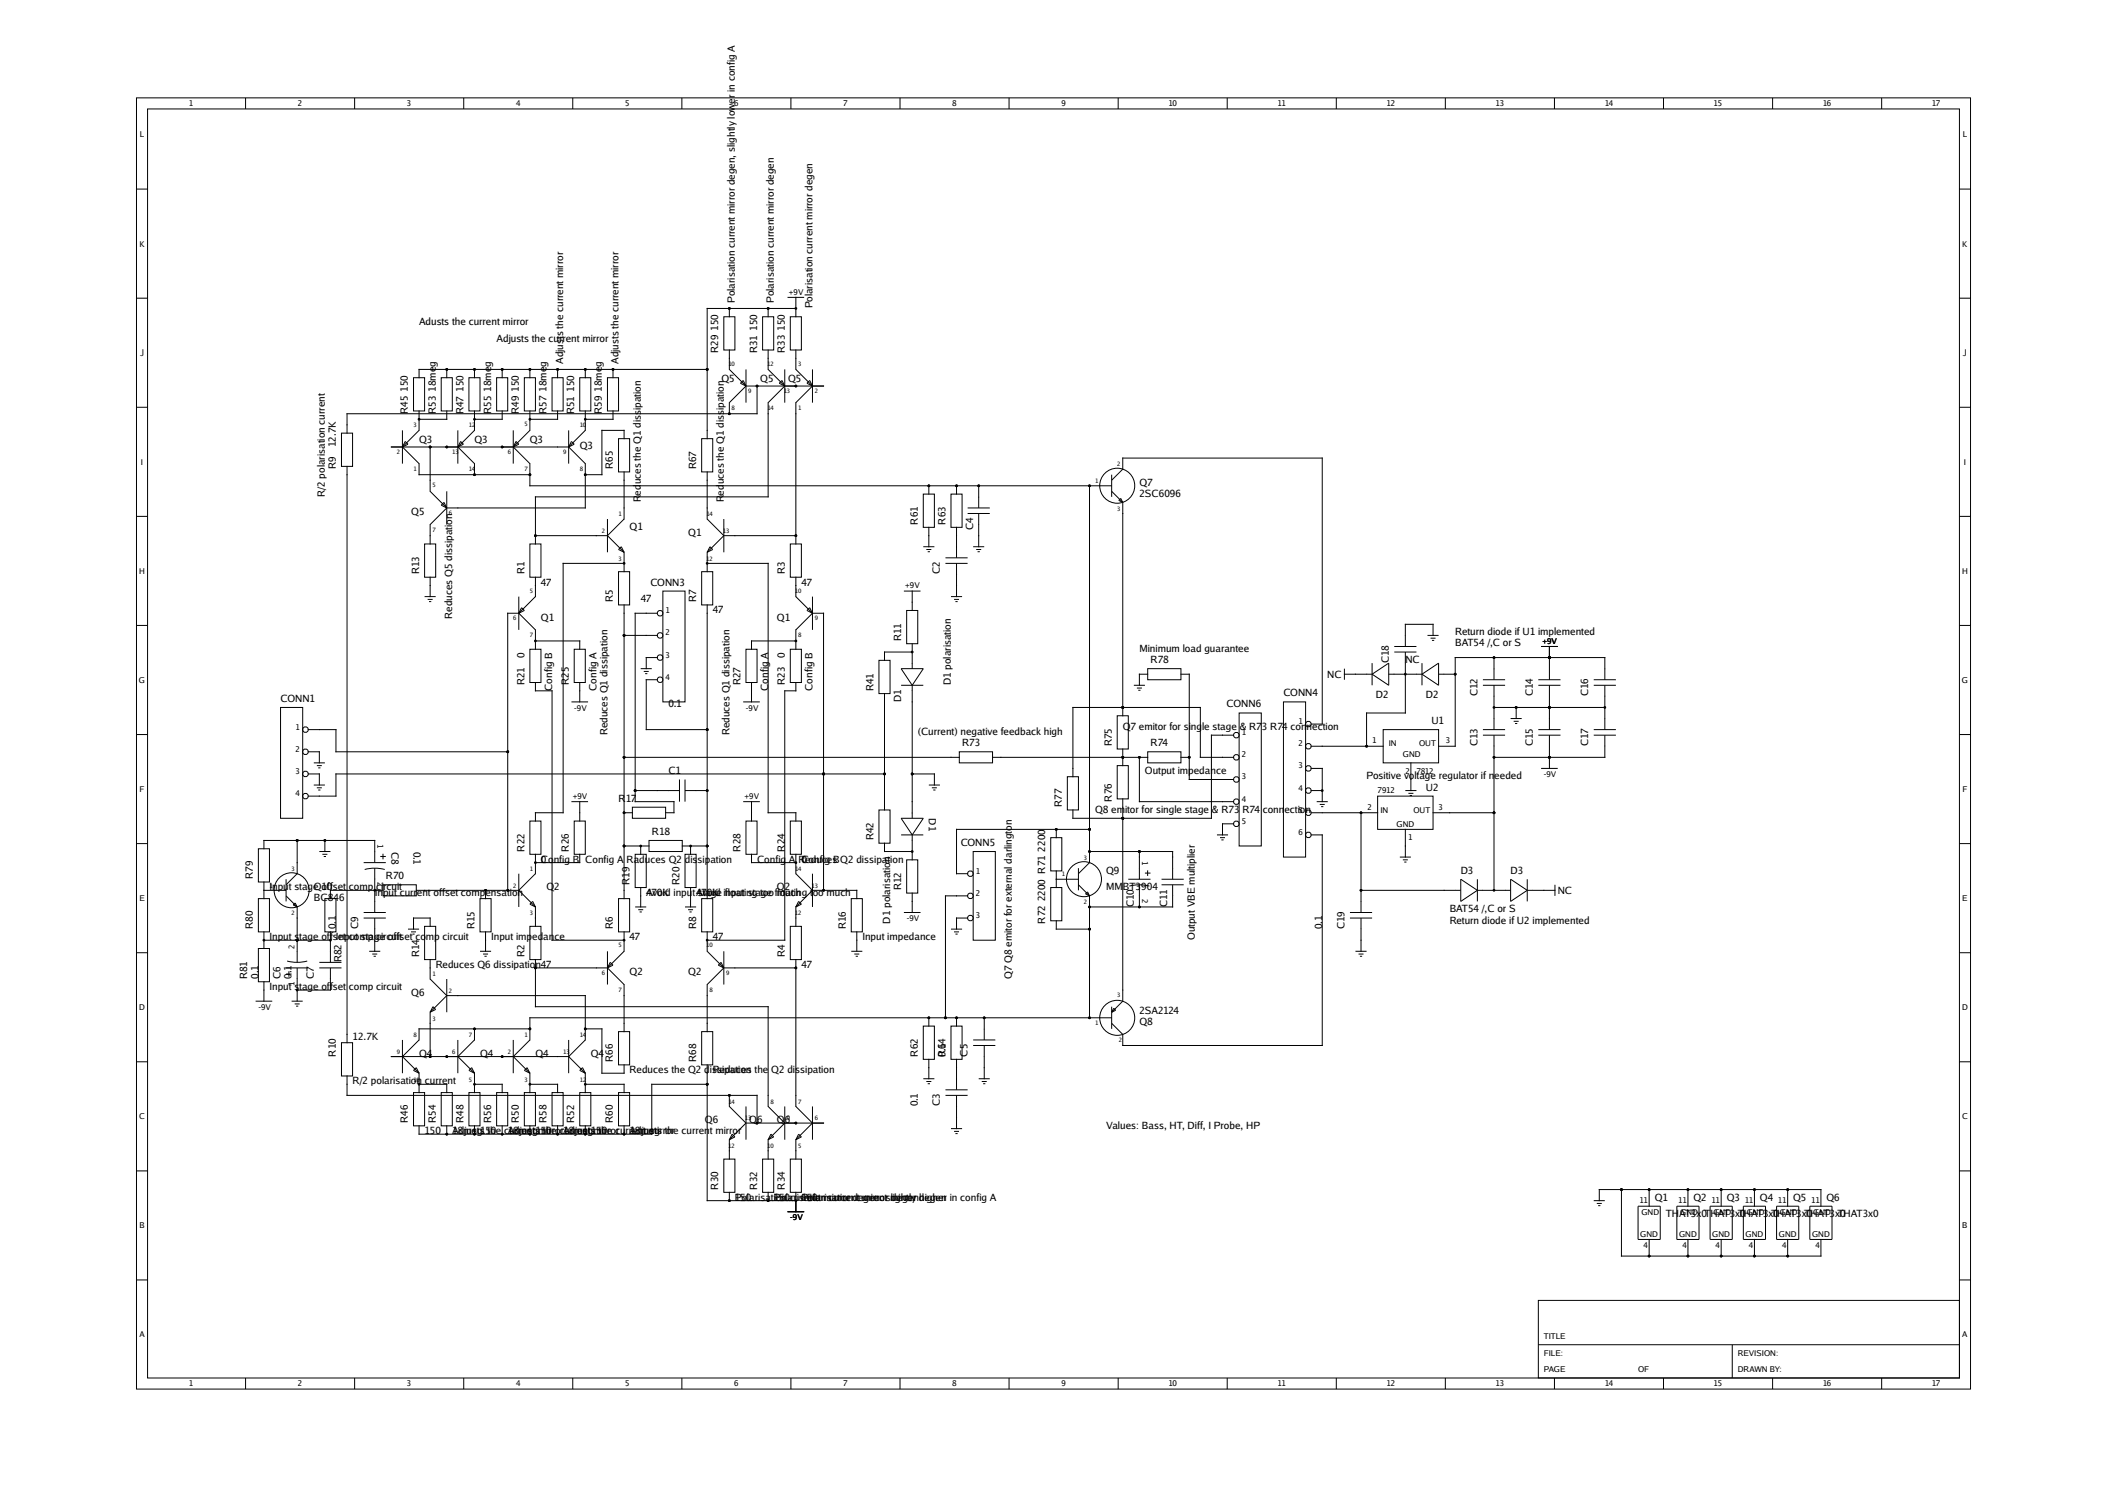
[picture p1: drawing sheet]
<svg xmlns="http://www.w3.org/2000/svg" width="297mm" height="210mm" viewBox="0 0 297 210" stroke-linecap="round" stroke-linejoin="round" font-family="sans-serif">
<g fill="none" stroke="#000" stroke-width=".14">
<path d="M19.2 13.8h258.6v182h-258.6zM20.8 15.4h255.4v178.8h-255.4zM34.6 13.8v1.6M50 13.8v1.6M65.4 13.8v1.6M80.7 13.8v1.6M96.1 13.8v1.6M111.5 13.8v1.6M126.9 13.8v1.6M142.2 13.8v1.6M157.6 13.8v1.6M173 13.8v1.6"/>
<path d="M188.4 13.8v1.6M203.7 13.8v1.6M219.1 13.8v1.6M234.5 13.8v1.6M249.9 13.8v1.6M265.2 13.8v1.6M19.2 26.6h1.6M276.2 26.6h1.6M19.2 57.4h1.6M19.2 42h1.6M58.3 53.2h1.6v4.7h-1.6zM59.1 57.9v2.8l-2.4 2.3"/>
<path d="M62.2 53.2h1.6v4.7h-1.6zM63 52.1v1.1M63 57.9v1.2h-3.9M66.1 53.2h1.6v4.7h-1.6zM66.9 52.1v1.1M66.9 57.9v2.8l-2.4 2.3M70 53.2h1.6v4.7h-1.6zM70.8 52.1v1.1M70.8 57.9v1.2h-3.9M73.9 53.2h1.6v4.7h-1.6zM74.7 52.1v1.1M74.7 57.9v2.8l-2.4 2.3"/>
<path d="M77.8 53.2h1.6v4.7h-1.6zM78.6 52.1v1.1M78.6 57.9v1.2h-3.9M81.7 53.2h1.6v4.7h-1.6zM82.5 52.1v1.1M82.5 57.9v2.8l-2.3 2.3M85.6 53.2h1.6v4.7h-1.6zM86.4 52.1v1.1M86.4 57.9v1.2h-3.9M99.7 52.1h-40.6v1.1M102 44.6h1.6v4.7h-1.6zM102.8 43.5v1.1"/>
<path d="M102.8 49.3v2.8l2.4 2.3M104.4 54l.4-.4 .4 .8zM105.2 54.4l-2.4 2.4v1.5M105.2 52.1v4.7M105.2 54.4h10.9M106.7 54.4v3.9h-57.8v2.7M107.5 44.6h1.6v4.7h-1.6zM108.3 43.5v1.1M108.3 49.3v2.8l2.3 2.3M109.8 54l.4-.4 .4 .8zM110.6 54.4l-2.3 2.4v13.2h-32.8v6.7M110.6 52.1v4.7"/>
<path d="M111 41.9h2.4M111.4 44.6h1.6v4.7h-1.6zM112.2 43.5h-12.5v18.3M112.2 41.9v2.7M112.2 49.3v2.8l2.3 2.3M113.7 54l.4-.4 .4 .8zM114.5 52.1v4.7M114.5 54.4l-2.3 2.4v19.9M276.2 57.4h1.6M276.2 42h1.6M19.2 72.8h1.6M48.1 61h1.6v4.7h-1.6z"/>
<path d="M48.9 65.7v81.3M55.2 63h25M56.7 60.7v4.6M56.7 63l2.4 2.3v1.6h15.6M57.1 62.2l.4 .4-.8 .4zM59.9 76.7h1.5v4.7h-1.5zM60.6 63v6.2l2.4 2.4M62.6 70.8l.4 .8-.8-.4zM63 69.2v4.7M63 71.6l-2.4 2.3v2.8M64.5 60.7v4.6M64.5 63l2.4 2.3v1.6"/>
<path d="M64.9 62.2l.4 .4-.8 .4zM72.3 60.7v4.6M72.3 63l2.4 2.3v3.2h82M72.7 62.2l.4 .4-.8 .4zM74.7 76.7h1.6v4.7h-1.6zM75.5 75.5h10.1M80.2 60.7v4.6M80.2 63l2.3 2.3v6.3h-19.5M80.5 62.2l.4 .4-.7 .4zM85.6 73.2v4.6M85.6 75.5l2.4 2.3M87.2 61.8h1.6v4.7h-1.6z"/>
<path d="M87.6 77.1l.4 .7-.8-.4zM88 79.4h-8.6v35.1h-3.9v1.2M88 61.8v-1.1h-3.2v6.2h-2.3M88 66.5v6.7l-2.4 2.3M88 77.8v2.8M98.9 61.8h1.6v4.7h-1.6zM99.7 79.4h8.6v35.1h3.9v1.2M99.7 66.5v6.7l2.3 2.3M99.7 77.8v2.8M100.1 77.1l.4 .3-.8 .4zM102 75.5h10.2M102 73.2v4.6"/>
<path d="M102 75.5l-2.3 2.3M111.4 76.7h1.6v4.7h-1.6zM130.1 69.6h1.6v4.7h-1.6zM130.1 77.1h1.6M130.6 77.4h.7M130.8 77.8h.3M130.9 68.5v1.1M130.9 74.3v2.8M133.3 79.4h3.1M133.3 78.6h3.1M134 69.6h1.6v4.7h-1.6zM134.8 68.5v1.1"/>
<path d="M134.8 74.3v4.3M134.8 79.4v4.7M136.4 71.6h3.1M136.4 72.4h3.1M137.2 77.1h1.5M137.6 77.4h.7M137.8 77.8h.3M138 68.5v3.1M138 72.4v4.7M153.6 68.5v53.1l-1.6 1.5M156.7 67.7l1.6-1.6v-1.5h28.1v37.5h-1.6M156.7 69.2l1.6 1.6"/>
<path d="M156.7 66.9v3.1M157.7 70.5l.3-.3 .3 .6zM158.3 70.8v30.1M276.2 72.8h1.6M19.2 88.1h1.6M39.5 99.7h3.2v15.6h-3.2zM59.9 84.1h1.5M60.3 84.5h.7M60.5 84.8h.3M60.6 81.4v2.7M73.1 84.1v4.7M73.1 86.4l2.4 2.4v2.7"/>
<path d="M73.1 86.4h-1.5v39.1M73.5 85.6l.4 .4-.8 .4zM74.7 91.5h1.6v4.7h-1.6zM75.5 81.4v2.7l-2.4 2.3M75.5 96.2v1.2h2.3v35.1h10.2M75.5 90.3h6.2v1.2M80.5 98.9h2.4M80.9 91.5h1.6v4.7h-1.6zM81.7 96.2v2.7M87.2 80.6h1.6v4.7h-1.6zM88 85.3v41.4M88 89.6h4.7"/>
<path d="M90.3 94.2h1.6M90.7 94.6h.7M90.9 94.9h.3M92.7 86.4h-3.2v26.6h5.5v1.5h-1.2M92.7 92.7h-1.6v1.5M92.7 95.8h-1.6v7h8.6M93.4 83.3h3.2v15.6h-3.2zM98.9 80.6h1.6v4.7h-1.6zM99.7 85.3v41.4M104.8 98.9h2.3M105.2 91.5h1.5v4.7h-1.5zM105.9 96.2v2.7"/>
<path d="M111.4 91.5h1.6v4.7h-1.6zM112.2 96.2v1.2h-1.6v35.1h-10.9M112.2 81.4v2.7l2.3 2.3M112.2 90.3h-6.3v1.2M113.7 86l.4-.4 .4 .8zM114.5 86.4h1.6v39.1M114.5 84.1v4.7M114.5 86.4l-2.3 2.4v2.7M123.9 93.1h1.6v4.7h-1.6zM124.7 97.8v16.4M127 94.2h3.1l-1.5 2.4zM127 96.6h3.1"/>
<path d="M127.4 83.3h2.4M127.8 86h1.6v4.7h-1.6zM128.6 83.3v2.7M128.6 90.7v3.5M128.6 96.6v18.7M128.6 91.9h-3.9v1.2M134 84.1h1.6M134.5 84.5h.7M134.7 84.8h.3M159.8 96.6h1.6M160.3 97h.7M160.5 97.3h.3"/>
<path d="M161.8 94.2h4.7v1.6h-4.7zM161.8 95h-1.2v1.6M166.5 95h1.1v14.9h6.3M180.9 98.9h3.1v21.9h-3.1zM189.5 95h3.9M189.5 94.2v1.6M193.4 95l2.4-1.5v3.1zM193.4 93.5v3.1M195.8 95h4.6M196.5 91.9h3.2M196.5 91.1h3.2M198.1 91.9v8.6h-5.5v4.7"/>
<path d="M200.4 95l2.4-1.5v3.1zM200.4 93.5v3.1M201.2 89.6h1.6M201.6 89.9h.8M201.8 90.3h.4M202 89.6v-1.6h-3.9v3.1M202.8 95h2.3M209 96.6h3.2M209 95.8h3.2M210.6 99.7h15.6M210.6 92.7v3.1M210.6 96.6v6.2"/>
<path d="M213.7 99.7v1.6M216.8 96.6h3.2M216.8 95.8h3.2M217.2 91.1h2.4M218.4 91.1v4.7M218.4 96.6v6.2M224.7 96.6h3.1M224.7 95.8h3.1M226.2 95.8v-3.1h-21.1v12.5h-2.3M226.2 96.6v6.2M276.2 88.1h1.6M19.2 118.9h1.6"/>
<path d="M19.2 103.5h1.6M36.4 119.6h1.6v4.7h-1.6zM37.2 119.6v-1.1h15.6v3.1M41.9 118.5v4.6l-1.6 1.6M43.4 106h1.6v1.5M43.4 102.8h4v3.2h24.2M43.4 109.1h1.6v1.5M44.2 107.5h1.6M44.2 110.6h1.6M44.7 107.9h.7M44.7 111h.7M44.9 108.2h.3"/>
<path d="M44.9 111.3h.3M45.8 118.5v1.5M74.7 115.7h1.6v4.7h-1.6zM80.5 113h2.4M80.9 115.7h1.6v4.7h-1.6zM81.7 113v2.7M88 114.5h1.1M88 119.2h3.5M88 106.7h47.2M89.1 113.8h4.7v1.5h-4.7zM89.5 111.4h6.3M90.3 119.2v1.2"/>
<path d="M91.5 118.5h4.7v1.5h-4.7zM95.8 109.9v3.1M96.2 119.2h3.5M96.6 111.4h3.1M96.6 109.9v3.1M97.3 119.2v1.2M104.8 113h2.3M105.2 115.7h1.5v4.7h-1.5zM105.9 113v2.7M111.4 115.7h1.6v4.7h-1.6zM123.9 114.2h1.6v4.6h-1.6zM124.7 109.1h-77.3v3.1h-4"/>
<path d="M124.7 118.8v1.2h3.9M127 115.3h3.1l-1.5 2.4zM127 117.7h3.1M128.6 117.7v3.5M128.6 109.1h3.1v1.5M130.9 110.6h1.6M131.4 111h.7M131.6 111.3h.3M135.2 106h4.7v1.5h-4.7zM139.9 106.7h21.9M148.1 118.1h1.6v4.6h-1.6zM148.9 116.9v1.2"/>
<path d="M150.5 109.5h1.5v4.7h-1.5zM153.6 116.9h-18.8v6.2h1.6M157.5 100.9h1.5v4.7h-1.5zM157.5 107.9h1.5v4.7h-1.5zM158.3 105.6v2.3M158.3 112.6v28.5l-1.6 1.6M160.6 106.7v6.3h13.3M161.8 106h4.7v1.5h-4.7zM166.5 106.7h1.1M171.5 117.7h1.6M172 118.1h.7M172.2 118.4h.3"/>
<path d="M173.9 103.6h-3.1v11.7h-19.6v-1.1M173.9 106.7h-4.7v-7h-18v9.8M173.9 116.1h-1.6v1.6M174.7 100.5h3.1v18.7h-3.1zM184.8 114.5h9.4M184.8 111.4h1.6M184.8 117.7h1.6v29.7h-28.1v-1.6l-1.6-1.6M184.8 108.3h1.6v4.7M184.8 105.2h10.2M185.6 113h1.6M186 113.4h.7M186.2 113.7h.3"/>
<path d="M191.8 114.5v14.1M194.2 112.2h7.8v4.7h-7.8zM195 102.8h7.8v4.7h-7.8zM198.1 111.4h1.6M198.1 116.9v3.9M198.5 111.8h.7M198.7 112.1h.3M198.9 107.5v3.9M202 114.5h8.6M209 102.8h3.2M209 103.6h3.2M210.6 103.6v21.9"/>
<path d="M212.9 101.3h1.6M213.4 101.7h.7M213.6 102h.3M216.8 102.8h3.2M216.8 103.6h3.2M217.2 108.3h2.4M218.4 103.6v4.7M224.7 102.8h3.1M224.7 103.6h3.1M226.2 103.6v3.1h-15.6M276.2 118.9h1.6M276.2 103.5h1.6"/>
<path d="M19.2 134.3h1.6M36.4 133.7h1.6v4.7h-1.6zM36.4 126.7h1.6v4.6h-1.6zM37.2 125.5h3.1M37.2 132.5h9.4M37.2 124.3v2.4M37.2 131.3v2.4M37.2 138.4v2.7M40.3 136.4h3.1M40.3 126.3l1.6 1.5M40.3 123.9v3.1M40.3 137.3h.8"/>
<path d="M40.5 135.5l1.4 .1 1.4-.1M40.7 136.9v.8M41.6 127.3l.3 .5-.6-.3zM41.9 127.8v7.8M41.9 136.4v4.7M45 136.4h3.1M45 120h1.6M45 135.6h3.1M45.4 120.4h.7M45.6 120.7h.3M45.8 126.7h1.6v4.6h-1.6zM46.6 131.3v4.3"/>
<path d="M46.6 136.4v3.1h-4.7M51.3 121.6h3.1M51.3 128.6h3.1M51.3 129.4h3.1M51.4 122.5l1.4-.1 1.4 .1M52 134.1h1.6M52.5 134.5h.7M52.7 134.8h.3M52.8 122.4v6.2M52.8 129.4v4.7M53.6 120.7h.8M54 120.3v.8"/>
<path d="M54 124.7h4.7v1.6h-4.7zM54 125.5h-7.4v1.2M57.5 130.9h1.6M57.9 131.3h.7M58.1 131.7h.3M58.7 125.5h14.4M59.9 130.6h1.5v4.6h-1.5zM60.6 135.2v2.8l2.4 2.3M60.6 130.6v-1.2h-2.3v1.5M63 138v4.7M67.7 126.7h1.5v4.6h-1.5zM67.7 134.1h1.5"/>
<path d="M68.1 134.5h.7M68.3 134.8h.3M68.4 125.5v1.2M68.4 131.3v2.8M73.1 123.1v4.7M73.1 125.5l2.4 2.3M74.7 130.6h1.6v4.6h-1.6zM75.1 127l.4 .8-.8-.4zM75.5 120.4v2.7l-2.4 2.4M75.5 127.8v2.8M75.5 135.2v6.7h32.8v14l2.3 2.4-2.3 2.3M75.5 136.4h10.1"/>
<path d="M81.7 120.4v1.2h-6.2M85.6 136.4l2.4 2.4v6.6M85.6 134.1v4.7M86 135.6l.4 .4-.8 .4zM87.2 126.7h1.6v4.6h-1.6zM88 131.3v2.8l-2.4 2.3M89.5 120.4h1.6v4.7h-1.6zM89.5 127.8h1.6M90 128.2h.7M90.2 128.5h.3M90.3 125.1v2.7M96.6 120.4h1.5v4.7h-1.5z"/>
<path d="M96.6 127.8h1.5M97 128.2h.7M97.2 128.5h.3M97.3 125.1v2.7M98.9 126.7h1.6v4.6h-1.6zM99.7 131.3v2.8l2.3 2.3M101.6 135.6l.4 .8-.8-.4zM102 136.4h10.2M102 134.1v4.7M102 136.4l-2.3 2.4v6.6M105.9 120.4v1.2h6.3M111.4 130.6h1.6v4.6h-1.6z"/>
<path d="M112.2 120.4v2.7l2.3 2.4M112.2 127.8v2.8M112.2 135.2v20.7l2.3 2.4-2.3 2.3M112.6 127l.4 .4-.8 .4zM114.5 125.5h6.3v1.2M114.5 123.1v4.7M114.5 125.5l-2.3 2.3M120 126.7h1.6v4.6h-1.6zM120 134.1h1.6M120.4 134.5h.7M120.6 134.8h.3M120.8 131.3v2.8"/>
<path d="M127.4 128.6h2.4M127.8 121.2h1.6v4.7h-1.6zM128.6 125.9v2.7M134 130.9h1.6M134.5 131.3h.7M134.7 131.7h.3M136.4 129.4h-1.6v1.5M136.4 126.3h-3.1v17.1M137.2 120h3.1v12.5h-3.1zM148.1 125.1h1.6v4.7h-1.6zM148.9 123.9h3.1M148.9 122.7v2.4"/>
<path d="M148.9 129.8v1.1h4.7M152 124.7l1.6 1.6M152 122.4v3.1M153 126l.3-.3 .3 .6zM153.6 126.3v17.1M153.6 120h11.7v3.9M159 123.9h3.2M159.2 124.9l1.4-.2 1.4 .2M160.6 120v3.9M160.6 124.7v3.1M161.4 123.1h.8M161.8 122.7v.8"/>
<path d="M163.7 123.9h3.2M163.7 124.7h3.2M165.3 124.7v3.1h-11.7M190.3 128.6h3.1M190.3 129.4h3.1M191.1 134.1h1.5M191.5 134.5h.7M191.7 134.8h.3M191.8 125.5h14.1M191.8 129.4v4.7M197.3 120.8h1.6M197.7 121.2h.7"/>
<path d="M197.9 121.5h.4M205.9 123.9l2.3 1.6-2.3 1.5zM208.2 125.5h4.7M208.2 123.9v3.1M212.9 123.9l2.4 1.6-2.4 1.5zM215.3 125.5h3.9M215.3 123.9v3.1M219.2 124.7v1.6M276.2 134.3h1.6M19.2 149.6h1.6M36 141.1h2.4M41.1 141.1h1.6"/>
<path d="M41.5 141.5h.7M41.7 141.8h.3M48.1 147h1.6v4.6h-1.6zM48.9 151.6v2.8h57.8v3.9M55.2 148.9h25M56.7 146.6v4.7M58.3 154h1.6v4.7h-1.6zM58.3 150.9l.4-.4 .4 .8zM59.1 151.3v2.7M59.1 152.8h3.9v1.2M60.6 142.7v6.2M61 141.9l.4 .4-.8 .4z"/>
<path d="M62.2 154h1.6v4.7h-1.6zM63 140.3h19.5v6.3l-2.3 2.3M63 158.7v1.1M63 140.3l-2.4 2.4M64.5 146.6v4.7M66.1 154h1.6v4.7h-1.6zM66.1 150.9l.4-.4 .4 .8zM66.9 145v1.6l-2.4 2.3 2.4 2.4M66.9 151.3v2.7M66.9 158.7v1.1M66.9 152.8h3.9v1.2M70 154h1.6v4.7h-1.6z"/>
<path d="M70.8 158.7v1.1M72.3 146.6v4.7M73.9 154h1.6v4.7h-1.6zM73.9 150.9l.4-.4 .4 .8zM74.7 151.3v2.7M74.7 158.7v1.1M74.7 145h-15.6v1.6l-2.4 2.3 2.4 2.4M74.7 152.8h3.9v1.2M77.8 154h1.6v4.7h-1.6zM78.6 158.7v1.1M80.2 146.6v4.7M80.2 148.9l2.3 2.4"/>
<path d="M81.7 154h1.6v4.7h-1.6zM81.7 150.9l.4-.4 .4 .8zM82.5 145h2.3v6.3h3.2v-1.2M82.5 152.8h5.5v1.2M82.5 151.3v2.7M82.5 158.7v1.1M87.2 154h1.6v4.7h-1.6zM87.2 145.4h1.6v4.7h-1.6zM88 158.7v1.1M98.9 145.4h1.6v4.7h-1.6zM99.7 150.1v19.1h12.5M99.7 152.8h-7.8v7h-32.8v-1.1"/>
<path d="M102.8 154.4v1.5l2.4 2.4M103.2 159.8l.4 .4-.8 .4zM105.2 155.9v4.7M105.2 158.3l-2.4 2.3M105.2 158.3h10.9M108.7 159.8l.4 .4-.8 .4zM110.6 155.9v4.7M112.6 159.8l.4 .4-.8 .4zM114.5 155.9v4.7M130.1 144.6h1.6v4.7h-1.6zM130.1 152h1.6M130.6 152.4h.7"/>
<path d="M130.8 152.7h.3M130.9 143.4v1.2M130.9 149.3v2.7M133.3 154.4h3.1M133.3 153.6h3.1M134 144.6h1.6v4.7h-1.6zM134 159.1h1.6M134.5 159.5h.7M134.7 159.8h.3M134.8 143.4v1.2M134.8 149.3v4.3M134.8 154.4v4.7"/>
<path d="M137.2 147.4h3.1M137.2 146.6h3.1M138 152h1.5M138.4 152.4h.7M138.6 152.7h.3M138.7 143.4v3.2M138.7 147.4v4.6M156.7 143.4h-82v3.2l-2.4 2.3 2.4 2.4M156.7 141.9v3.1M157 142.1l.3 .3-.6 .3zM276.2 149.6h1.6M19.2 165h1.6"/>
<path d="M102 163.4h1.6v4.6h-1.6zM102.8 160.6v2.8M102.8 168v1.2M107.5 163.4h1.6v4.6h-1.6zM108.3 160.6v2.8M108.3 168v1.2M111 170.8h2.4M111.4 163.4h1.6v4.6h-1.6zM112.2 160.6v2.8M112.2 168v2.8M224.7 169.2h1.5M225.1 169.6h.7"/>
<path d="M225.3 169.9h.3M225.4 169.2v-1.5h31.3v2.3M228.6 167.7v9.3h28.1v-2.3M230.9 170h3.1v4.7h-3.1zM232.5 167.7v2.3M232.5 174.7v2.3M236.4 170h3.1v4.7h-3.1zM237.9 167.7v2.3M237.9 174.7v2.3M241.1 170h3.1v4.7h-3.1zM242.6 167.7v2.3M242.6 174.7v2.3"/>
<path d="M245.7 170h3.2v4.7h-3.2zM247.3 167.7v2.3M247.3 174.7v2.3M250.4 170h3.2v4.7h-3.2zM252 167.7v2.3M252 174.7v2.3M255.1 170h3.1v4.7h-3.1zM276.2 165h1.6M19.2 180.4h1.6M34.6 194.2v1.6M50 194.2v1.6M65.4 194.2v1.6"/>
<path d="M80.7 194.2v1.6M96.1 194.2v1.6M111.5 194.2v1.6M126.9 194.2v1.6M142.2 194.2v1.6M157.6 194.2v1.6M173 194.2v1.6M188.4 194.2v1.6M203.7 194.2v1.6M216.8 183.3h59.4v10.9h-59.4zM216.8 189.5h59.4M219.1 194.2v1.6"/>
<path d="M234.5 194.2v1.6M244.2 189.5v4.7M249.9 194.2v1.6M265.2 194.2v1.6M276.2 180.4h1.6"/>
<circle cx="157.5" cy="68.5" r="2.47"/>
<circle cx="93" cy="86.4" r=".39"/>
<circle cx="93" cy="92.7" r=".39"/>
<circle cx="93" cy="95.8" r=".39"/>
<circle cx="93" cy="89.6" r=".39"/>
<circle cx="43.1" cy="106" r=".39"/>
<circle cx="43.1" cy="109.1" r=".39"/>
<circle cx="43.1" cy="102.8" r=".39"/>
<circle cx="43.1" cy="112.2" r=".39"/>
<circle cx="174.3" cy="103.6" r=".39"/>
<circle cx="174.3" cy="109.9" r=".39"/>
<circle cx="174.3" cy="116.1" r=".39"/>
<circle cx="174.3" cy="106.7" r=".39"/>
<circle cx="174.3" cy="113" r=".39"/>
<circle cx="184.4" cy="117.7" r=".39"/>
<circle cx="184.4" cy="114.6" r=".39"/>
<circle cx="184.4" cy="102.1" r=".39"/>
<circle cx="184.4" cy="111.4" r=".39"/>
<circle cx="184.4" cy="108.3" r=".39"/>
<circle cx="184.4" cy="105.2" r=".39"/>
<circle cx="41.1" cy="125.5" r="2.47"/>
<circle cx="136.8" cy="123.1" r=".39"/>
<circle cx="136.8" cy="129.4" r=".39"/>
<circle cx="136.8" cy="126.3" r=".39"/>
<circle cx="152.8" cy="123.9" r="2.47"/>
<circle cx="157.5" cy="143.5" r="2.47"/>
</g>
<g fill="#000">
<path d="M59 58.9h.2l.1 .2-.1 .2h-.2l-.1-.2zM62.9 51.9h.2l.1 .2-.1 .1h-.2l-.1-.1zM66.8 51.9h.2l.1 .2-.1 .1h-.2l-.1-.1zM66.8 58.9h.2l.1 .2-.1 .2h-.2l-.1-.2zM70.7 51.9h.2l.1 .2-.1 .1h-.2l-.1-.1zM74.6 51.9h.2l.1 .2-.1 .1h-.2l-.1-.1zM74.6 58.9h.2l.1 .2-.1 .2h-.2l-.1-.2zM78.5 51.9h.2l.1 .2-.1 .1h-.2l-.1-.1zM82.4 51.9h.2l.1 .2-.1 .1h-.2l-.1-.1zM82.4 58.9h.2l.1 .2-.1 .2h-.2l-.1-.2zM86.3 51.9h.2l.1 .2-.1 .1h-.2l-.1-.1zM99.6 51.9h.2l.1 .2-.1 .1h-.2l-.1-.1z"/>
<path d="M102.7 58.1h.2l.1 .2-.1 .2h-.2l-.1-.2zM102.7 43.3h.2l.1 .2-.1 .1h-.2l-.1-.1zM106.6 54.2h.2l.1 .2-.1 .2h-.2l-.1-.2zM108.2 43.3h.2l.1 .2-.1 .1h-.2l-.1-.1zM112.1 54.2h.2l.1 .2-.1 .2h-.2l-.1-.2zM112.1 43.3h.2l.1 .2-.1 .1h-.2l-.1-.1zM60.5 62.8h.2l.1 .2-.1 .2h-.2l-.1-.2zM62.9 62.8h.2l.1 .2-.1 .2h-.2l-.1-.2zM66.8 66.7h.2l.1 .2-.1 .2h-.2l-.1-.2zM70.7 62.8h.2l.1 .2-.1 .2h-.2l-.1-.2zM74.6 66.7h.2l.1 .2-.1 .2h-.2l-.1-.2zM75.4 75.3h.2l.1 .2-.1 .2h-.2l-.1-.2z"/>
<path d="M82.4 66.7h.2l.1 .2-.1 .2h-.2l-.1-.2zM87.9 79.2h.2l.1 .2-.1 .2h-.2l-.1-.2zM99.6 79.2h.2l.1 .2-.1 .2h-.2l-.1-.2zM112.1 75.3h.2l.1 .2-.1 .2h-.2l-.1-.2zM130.8 68.3h.2l.1 .2-.1 .1h-.2l-.1-.1zM134.7 68.3h.2l.1 .2-.1 .1h-.2l-.1-.1zM137.9 68.3h.1l.2 .2-.2 .1h-.1l-.1-.1zM153.5 68.3h.2l.1 .2-.1 .1h-.2l-.1-.1zM75.4 90.2h.2l.1 .1-.1 .2h-.2l-.1-.2zM87.9 89.4h.2l.1 .2-.1 .1h-.2l-.1-.1zM112.1 90.2h.2l.1 .1-.1 .2h-.2l-.1-.2zM128.5 91.7h.2l.1 .2-.1 .2h-.2l-.1-.2z"/>
<path d="M158.2 99.5h.2l.1 .2-.1 .2h-.2l-.1-.2zM198 94.8h.2l.1 .2-.1 .2h-.2l-.1-.2zM205 94.8h.2l.1 .2-.1 .2h-.2l-.1-.2zM210.5 92.5h.2l.1 .2-.1 .2h-.2l-.1-.2zM210.5 99.5h.2l.1 .2-.1 .2h-.2l-.1-.2zM213.6 99.5h.2l.1 .2-.1 .2h-.2l-.1-.2zM218.3 99.5h.2l.1 .2-.1 .2h-.2l-.1-.2zM218.3 92.5h.2l.1 .2-.1 .2h-.2l-.1-.2zM226.1 99.5h.2l.1 .2-.1 .2h-.2l-.1-.2zM41.8 118.3h.2l.1 .2-.1 .1h-.2l-.1-.1zM45.7 118.3h.2l.1 .2-.1 .1h-.2l-.1-.1zM71.5 105.8h.2l.1 .2-.1 .1h-.2l-.1-.1z"/>
<path d="M87.9 119.1h.2l.1 .1-.1 .2h-.2l-.1-.2zM87.9 114.4h.2l.1 .1-.1 .2h-.2l-.1-.2zM87.9 106.6h.2l.1 .1-.1 .2h-.2l-.1-.2zM89.4 111.3h.2l.1 .1-.1 .2h-.2l-.1-.2zM90.2 119.1h.2l.1 .1-.1 .2h-.2l-.1-.2zM97.2 119.1h.2l.1 .1-.1 .2h-.2l-.1-.2zM99.6 119.1h.2l.1 .1-.1 .2h-.2l-.1-.2zM99.6 111.3h.2l.1 .1-.1 .2h-.2l-.1-.2zM99.6 102.7h.2l.1 .1-.1 .2h-.2l-.1-.2zM116 108.9h.2l.1 .2-.1 .2h-.2l-.1-.2zM124.6 108.9h.2l.1 .2-.1 .2h-.2l-.1-.2zM128.5 108.9h.2l.1 .2-.1 .2h-.2l-.1-.2z"/>
<path d="M148.8 116.7h.2l.1 .2-.1 .2h-.2l-.1-.2zM153.5 116.7h.2l.1 .2-.1 .2h-.2l-.1-.2zM158.2 115.2h.2l.1 .1-.1 .2h-.2l-.1-.2zM158.2 106.6h.2l.1 .1-.1 .2h-.2l-.1-.2zM160.5 106.6h.2l.1 .1-.1 .2h-.2l-.1-.2zM167.5 106.6h.2l.1 .1-.1 .2h-.2l-.1-.2zM186.3 111.3h.2l.1 .1-.1 .2h-.2l-.1-.2zM191.8 114.4h.1l.1 .1-.1 .2h-.1l-.1-.2zM192.5 105h.2l.1 .2-.1 .1h-.2l-.1-.1zM210.5 106.6h.2l.1 .1-.1 .2h-.2l-.1-.2zM210.5 114.4h.2l.1 .1-.1 .2h-.2l-.1-.2zM218.3 106.6h.2l.1 .1-.1 .2h-.2l-.1-.2z"/>
<path d="M37.1 132.3h.2l.1 .2-.1 .2h-.2l-.1-.2zM41.8 132.3h.2l.1 .2-.1 .2h-.2l-.1-.2zM41.8 139.4h.2l.1 .1-.1 .2h-.2l-.1-.2zM46.5 132.3h.2l.1 .2-.1 .2h-.2l-.1-.2zM52.7 125.3h.2l.1 .2-.1 .2h-.2l-.1-.2zM68.3 125.3h.2l.1 .2-.1 .2h-.2l-.1-.2zM71.5 125.3h.2l.1 .2-.1 .2h-.2l-.1-.2zM75.4 121.4h.2l.1 .2-.1 .2h-.2l-.1-.2zM75.4 136.2h.2l.1 .2-.1 .2h-.2l-.1-.2zM87.9 132.3h.2l.1 .2-.1 .2h-.2l-.1-.2zM99.6 132.3h.2l.1 .2-.1 .2h-.2l-.1-.2zM112.1 121.4h.2l.1 .2-.1 .2h-.2l-.1-.2z"/>
<path d="M112.1 136.2h.2l.1 .2-.1 .2h-.2l-.1-.2zM116 125.3h.2l.1 .2-.1 .2h-.2l-.1-.2zM128.5 119.8h.2l.1 .2-.1 .2h-.2l-.1-.2zM153.5 119.8h.2l.1 .2-.1 .2h-.2l-.1-.2zM153.5 130.8h.2l.1 .1-.1 .2h-.2l-.1-.2zM153.5 127.7h.2l.1 .1-.1 .2h-.2l-.1-.2zM160.5 127.7h.2l.1 .1-.1 .2h-.2l-.1-.2zM160.5 119.8h.2l.1 .2-.1 .2h-.2l-.1-.2zM191.8 125.3h.1l.1 .2-.1 .2h-.1l-.1-.2zM210.5 125.3h.2l.1 .2-.1 .2h-.2l-.1-.2zM59 152.6h.2l.1 .2-.1 .2h-.2l-.1-.2zM60.5 148.7h.2l.1 .2-.1 .2h-.2l-.1-.2z"/>
<path d="M62.9 148.7h.2l.1 .2-.1 .2h-.2l-.1-.2zM62.9 159.7h.2l.1 .1-.1 .2h-.2l-.1-.2zM66.8 144.8h.2l.1 .2-.1 .2h-.2l-.1-.2zM66.8 159.7h.2l.1 .1-.1 .2h-.2l-.1-.2zM66.8 152.6h.2l.1 .2-.1 .2h-.2l-.1-.2zM70.7 148.7h.2l.1 .2-.1 .2h-.2l-.1-.2zM70.7 159.7h.2l.1 .1-.1 .2h-.2l-.1-.2zM74.6 144.8h.2l.1 .2-.1 .2h-.2l-.1-.2zM74.6 159.7h.2l.1 .1-.1 .2h-.2l-.1-.2zM74.6 152.6h.2l.1 .2-.1 .2h-.2l-.1-.2zM78.5 159.7h.2l.1 .1-.1 .2h-.2l-.1-.2zM82.4 144.8h.2l.1 .2-.1 .2h-.2l-.1-.2z"/>
<path d="M82.4 159.7h.2l.1 .1-.1 .2h-.2l-.1-.2zM82.4 152.6h.2l.1 .2-.1 .2h-.2l-.1-.2zM87.9 159.7h.2l.1 .1-.1 .2h-.2l-.1-.2zM99.6 152.6h.2l.1 .2-.1 .2h-.2l-.1-.2zM102.7 154.2h.2l.1 .2-.1 .2h-.2l-.1-.2zM106.6 158.1h.2l.1 .2-.1 .2h-.2l-.1-.2zM112.1 158.1h.2l.1 .2-.1 .2h-.2l-.1-.2zM130.8 143.3h.2l.1 .1-.1 .2h-.2l-.1-.2zM133.2 143.3h.2l.1 .1-.1 .2h-.2l-.1-.2zM134.7 143.3h.2l.1 .1-.1 .2h-.2l-.1-.2zM138.6 143.3h.2l.1 .1-.1 .2h-.2l-.1-.2zM153.5 143.3h.2l.1 .1-.1 .2h-.2l-.1-.2z"/>
<path d="M102.7 169h.2l.1 .2-.1 .2h-.2l-.1-.2zM108.2 169h.2l.1 .2-.1 .2h-.2l-.1-.2zM112.1 169h.2l.1 .2-.1 .2h-.2l-.1-.2zM228.5 167.5h.2l.1 .2-.1 .1h-.2l-.1-.1zM232.4 176.9h.2l.1 .1-.1 .2h-.2l-.1-.2zM232.4 167.5h.2l.1 .2-.1 .1h-.2l-.1-.1zM237.8 176.9h.2l.1 .1-.1 .2h-.2l-.1-.2zM237.8 167.5h.2l.1 .2-.1 .1h-.2l-.1-.1zM242.5 176.9h.2l.1 .1-.1 .2h-.2l-.1-.2zM242.5 167.5h.2l.1 .2-.1 .1h-.2l-.1-.1zM247.2 176.9h.2l.1 .1-.1 .2h-.2l-.1-.2zM247.2 167.5h.2l.1 .2-.1 .1h-.2l-.1-.1z"/>
<path d="M251.9 176.9h.2l.1 .1-.1 .2h-.2l-.1-.2zM251.9 167.5h.2l.1 .2-.1 .1h-.2l-.1-.1z"/>
</g>
<g font-size="1.4">
<text x="59.1" y="45.8">Adusts the current mirror</text>
<text x="103.6" y="42.7" transform="rotate(-90 103.6 42.7)">Polarisation current mirror degen, slightly lower in config A</text>
<text x="109.1" y="42.7" transform="rotate(-90 109.1 42.7)">Polarisation current mirror degen</text>
<text x="114.5" y="43.5" transform="rotate(-90 114.5 43.5)">Polarisation current mirror degen</text>
<text x="70" y="48.2">Adjusts the current mirror</text>
<text x="79.4" y="51.3" transform="rotate(-90 79.4 51.3)">Adjusts the current mirror</text>
<text x="87.2" y="51.3" transform="rotate(-90 87.2 51.3)">Adjusts the current mirror</text>
<text x="101.2" y="49.7" transform="rotate(-90 101.2 49.7)">R29 150</text>
<text x="101.7" y="53.9">Q5</text>
<text x="106.7" y="49.7" transform="rotate(-90 106.7 49.7)">R31 150</text>
<text x="107.2" y="53.9">Q5</text>
<text x="110.6" y="49.7" transform="rotate(-90 110.6 49.7)">R33 150</text>
<text x="111.1" y="53.9">Q5</text>
<text x="57.5" y="58.3" transform="rotate(-90 57.5 58.3)">R45 150</text>
<text x="61.4" y="58.3" transform="rotate(-90 61.4 58.3)">R53 18meg</text>
<text x="65.3" y="58.3" transform="rotate(-90 65.3 58.3)">R47 150</text>
<text x="69.2" y="58.3" transform="rotate(-90 69.2 58.3)">R55 18meg</text>
<text x="73.1" y="58.3" transform="rotate(-90 73.1 58.3)">R49 150</text>
<text x="77" y="58.3" transform="rotate(-90 77 58.3)">R57 18meg</text>
<text x="80.9" y="58.3" transform="rotate(-90 80.9 58.3)">R51 150</text>
<text x="84.8" y="58.3" transform="rotate(-90 84.8 58.3)">R59 18meg</text>
<text x="47.4" y="63" transform="rotate(-90 47.4 63)">12.7K</text>
<text x="59.1" y="62.5">Q3</text>
<text x="66.9" y="62.5">Q3</text>
<text x="74.7" y="62.5">Q3</text>
<text x="81.7" y="63.3">Q3</text>
<text x="45.8" y="70" transform="rotate(-90 45.8 70)">R/2 polarisation current</text>
<text x="47.4" y="66.1" transform="rotate(-90 47.4 66.1)">R9</text>
<text x="86.4" y="66.1" transform="rotate(-90 86.4 66.1)">R65</text>
<text x="90.3" y="70.8" transform="rotate(-90 90.3 70.8)">Reduces the Q1 dissipation</text>
<text x="98.1" y="66.1" transform="rotate(-90 98.1 66.1)">R67</text>
<text x="102" y="70.8" transform="rotate(-90 102 70.8)">Reduces the Q1 dissipation</text>
<text x="160.6" y="70">2SC6096</text>
<text x="160.6" y="68.5">Q7</text>
<text x="58" y="72.6">Q5</text>
<text x="88.7" y="74.7">Q1</text>
<text x="97" y="75.5">Q1</text>
<text x="129.4" y="73.9" transform="rotate(-90 129.4 73.9)">R61</text>
<text x="133.3" y="73.9" transform="rotate(-90 133.3 73.9)">R63</text>
<text x="137.2" y="74.7" transform="rotate(-90 137.2 74.7)">C4</text>
<text x="59.1" y="81" transform="rotate(-90 59.1 81)">R13</text>
<text x="73.9" y="81" transform="rotate(-90 73.9 81)">R1</text>
<text x="76.3" y="82.5">47</text>
<text x="91.7" y="82.5">CONN3</text>
<text x="110.6" y="81" transform="rotate(-90 110.6 81)">R3</text>
<text x="113" y="82.5">47</text>
<text x="132.5" y="81" transform="rotate(-90 132.5 81)">C2</text>
<text x="63.8" y="87.2" transform="rotate(-90 63.8 87.2)">Reduces Q5 dissipation</text>
<text x="76.3" y="87.5">Q1</text>
<text x="86.4" y="84.9" transform="rotate(-90 86.4 84.9)">R5</text>
<text x="90.3" y="84.9">47</text>
<text x="98.1" y="84.9" transform="rotate(-90 98.1 84.9)">R7</text>
<text x="100.5" y="86.4">47</text>
<text x="109.5" y="87.5">Q1</text>
<text x="205.1" y="89.6">Return diode if U1 implemented</text>
<text x="73.9" y="92.7" transform="rotate(-90 73.9 92.7)">0</text>
<text x="110.6" y="92.7" transform="rotate(-90 110.6 92.7)">0</text>
<text x="127" y="90.3" transform="rotate(-90 127 90.3)">R11</text>
<text x="160.6" y="91.9">Minimum load guarantee</text>
<text x="162.2" y="93.5">R78</text>
<text x="187.1" y="95.5">NC</text>
<text x="195.8" y="93.5" transform="rotate(-90 195.8 93.5)">C18</text>
<text x="198.1" y="93.5">NC</text>
<text x="205.1" y="91.1">BAT54 /,C or S</text>
<text x="39.5" y="98.9">CONN1</text>
<text x="73.9" y="96.6" transform="rotate(-90 73.9 96.6)">R21</text>
<text x="77.8" y="97.4" transform="rotate(-90 77.8 97.4)">Config B</text>
<text x="80.2" y="96.6" transform="rotate(-90 80.2 96.6)">R25</text>
<text x="84.1" y="97.4" transform="rotate(-90 84.1 97.4)">Config A</text>
<text x="94.2" y="99.7">0.1</text>
<text x="104.4" y="96.6" transform="rotate(-90 104.4 96.6)">R27</text>
<text x="108.3" y="97.4" transform="rotate(-90 108.3 97.4)">Config A</text>
<text x="110.6" y="96.6" transform="rotate(-90 110.6 96.6)">R23</text>
<text x="114.5" y="97.4" transform="rotate(-90 114.5 97.4)">Config B</text>
<text x="123.1" y="97.4" transform="rotate(-90 123.1 97.4)">R41</text>
<text x="127" y="98.9" transform="rotate(-90 127 98.9)">D1</text>
<text x="134.1" y="96.6" transform="rotate(-90 134.1 96.6)">D1 polarisation</text>
<text x="172.9" y="99.7">CONN6</text>
<text x="180.9" y="98.1">CONN4</text>
<text x="194" y="98.4">D2</text>
<text x="201" y="98.4">D2</text>
<text x="208.2" y="98.1" transform="rotate(-90 208.2 98.1)">C12</text>
<text x="216.1" y="98.1" transform="rotate(-90 216.1 98.1)">C14</text>
<text x="223.9" y="98.1" transform="rotate(-90 223.9 98.1)">C16</text>
<text x="85.6" y="103.6" transform="rotate(-90 85.6 103.6)">Reduces Q1 dissipation</text>
<text x="102.8" y="103.6" transform="rotate(-90 102.8 103.6)">Reduces Q1 dissipation</text>
<text x="129.4" y="103.6">(Current) negative feedback high</text>
<text x="135.6" y="105.2">R73</text>
<text x="156.7" y="105.2" transform="rotate(-90 156.7 105.2)">R75</text>
<text x="158.3" y="102.8">Q7 emitor for single stage &amp; R73 R74 connection</text>
<text x="162.2" y="105.2">R74</text>
<text x="201.8" y="102.1">U1</text>
<text x="208.2" y="105.2" transform="rotate(-90 208.2 105.2)">C13</text>
<text x="216.1" y="105.2" transform="rotate(-90 216.1 105.2)">C15</text>
<text x="223.9" y="105.2" transform="rotate(-90 223.9 105.2)">C17</text>
<text x="87.2" y="113">R17</text>
<text x="94.2" y="109.1">C1</text>
<text x="149.7" y="113.8" transform="rotate(-90 149.7 113.8)">R77</text>
<text x="156.7" y="113" transform="rotate(-90 156.7 113)">R76</text>
<text x="161.4" y="109.1">Output impedance</text>
<text x="192.6" y="109.9">Positive voltage regulator if needed</text>
<text x="201" y="111.4">U2</text>
<text x="91.9" y="117.7">R18</text>
<text x="123.1" y="118.5" transform="rotate(-90 123.1 118.5)">R42</text>
<text x="130.9" y="115.3" transform="rotate(90 130.9 115.3)">D1</text>
<text x="135.4" y="119.2">CONN5</text>
<text x="154.4" y="114.5">Q8 emitor for single stage &amp; R73 R74 connection</text>
<text x="35.6" y="123.9" transform="rotate(-90 35.6 123.9)">R79</text>
<text x="38" y="125.5">Input stage offset comp circuit</text>
<text x="44.2" y="125.5">Q10</text>
<text x="54.4" y="123.9">R70</text>
<text x="55.2" y="120" transform="rotate(90 55.2 120)">C8</text>
<text x="58.3" y="120" transform="rotate(90 58.3 120)">0.1</text>
<text x="73.9" y="120" transform="rotate(-90 73.9 120)">R22</text>
<text x="76.3" y="121.6">0</text>
<text x="76.3" y="121.6">Config B Config A Raduces Q2 dissipation</text>
<text x="77" y="125.5">Q2</text>
<text x="80.2" y="120" transform="rotate(-90 80.2 120)">R26</text>
<text x="88.7" y="124.7" transform="rotate(-90 88.7 124.7)">R19</text>
<text x="95.8" y="124.7" transform="rotate(-90 95.8 124.7)">R20</text>
<text x="104.4" y="120" transform="rotate(-90 104.4 120)">R28</text>
<text x="106.7" y="121.6">Config A Reduces Q2 dissipation</text>
<text x="109.5" y="125.5">Q2</text>
<text x="110.6" y="120" transform="rotate(-90 110.6 120)">R24</text>
<text x="113" y="121.6">0</text>
<text x="113" y="121.6">Config B</text>
<text x="127" y="125.5" transform="rotate(-90 127 125.5)">R12</text>
<text x="155.9" y="125.5">MMBT3904</text>
<text x="155.9" y="123.1">Q9</text>
<text x="205.9" y="123.1">D3</text>
<text x="212.9" y="123.1">D3</text>
<text x="219.6" y="126">NC</text>
<text x="35.6" y="130.9" transform="rotate(-90 35.6 130.9)">R80</text>
<text x="44.2" y="127">BC846</text>
<text x="47.4" y="130.9" transform="rotate(-90 47.4 130.9)">0.1</text>
<text x="50.5" y="130.9" transform="rotate(-90 50.5 130.9)">C9</text>
<text x="52.8" y="126.3">Input current offset compensation</text>
<text x="66.9" y="130.9" transform="rotate(-90 66.9 130.9)">R15</text>
<text x="86.4" y="130.9" transform="rotate(-90 86.4 130.9)">R6</text>
<text x="91.1" y="126.3">Avoid input stage floating too much</text>
<text x="91.1" y="126.3">470K</text>
<text x="98.1" y="126.3">Avoid input stage floating too much</text>
<text x="98.1" y="130.9" transform="rotate(-90 98.1 130.9)">R8</text>
<text x="98.1" y="126.3">470K</text>
<text x="119.2" y="130.9" transform="rotate(-90 119.2 130.9)">R16</text>
<text x="125.5" y="130.2" transform="rotate(-90 125.5 130.2)">D1 polarisation</text>
<text x="147.3" y="130.2" transform="rotate(-90 147.3 130.2)">R72 2200 R71 2200</text>
<text x="159.8" y="127.8" transform="rotate(-90 159.8 127.8)">C10</text>
<text x="164.5" y="127.8" transform="rotate(-90 164.5 127.8)">C11</text>
<text x="186.4" y="130.9" transform="rotate(-90 186.4 130.9)">0.1</text>
<text x="189.5" y="130.9" transform="rotate(-90 189.5 130.9)">C19</text>
<text x="204.3" y="128.6">BAT54 /,C or S</text>
<text x="204.3" y="130.2">Return diode if U2 implemented</text>
<text x="34.9" y="138" transform="rotate(-90 34.9 138)">R81</text>
<text x="36.4" y="138" transform="rotate(-90 36.4 138)">0.1</text>
<text x="38" y="132.5">Input stage offset comp circuit</text>
<text x="39.5" y="138" transform="rotate(-90 39.5 138)">C6</text>
<text x="41.1" y="138" transform="rotate(-90 41.1 138)">0.1</text>
<text x="44.2" y="138" transform="rotate(-90 44.2 138)">C7</text>
<text x="47.4" y="132.5">Input stage offset comp circuit</text>
<text x="48.1" y="135.6" transform="rotate(-90 48.1 135.6)">R82</text>
<text x="59.1" y="134.9" transform="rotate(-90 59.1 134.9)">R14</text>
<text x="61.4" y="136.4">Reduces Q6 dissipation47</text>
<text x="69.2" y="132.5">Input impedance</text>
<text x="73.9" y="134.9" transform="rotate(-90 73.9 134.9)">R2</text>
<text x="88.7" y="132.5">47</text>
<text x="88.7" y="137.5">Q2</text>
<text x="97" y="137.5">Q2</text>
<text x="100.5" y="132.5">47</text>
<text x="110.6" y="134.9" transform="rotate(-90 110.6 134.9)">R4</text>
<text x="113" y="136.4">47</text>
<text x="121.6" y="132.5">Input impedance</text>
<text x="142.6" y="138" transform="rotate(-90 142.6 138)">Q7 Q8 emitor for external darlington</text>
<text x="168.4" y="132.5" transform="rotate(-90 168.4 132.5)">Output VBE multiplier</text>
<text x="38" y="139.5">Input stage offset comp circuit</text>
<text x="58" y="140.3">Q6</text>
<text x="160.6" y="142.9">2SA2124</text>
<text x="47.4" y="148.9" transform="rotate(-90 47.4 148.9)">R10</text>
<text x="49.7" y="146.6">12.7K</text>
<text x="59.1" y="148.9">Q4</text>
<text x="67.7" y="148.9">Q4</text>
<text x="75.5" y="148.9">Q4</text>
<text x="83.3" y="148.9">Q4</text>
<text x="86.4" y="149.7" transform="rotate(-90 86.4 149.7)">R66</text>
<text x="98.1" y="149.7" transform="rotate(-90 98.1 149.7)">R68</text>
<text x="129.4" y="148.9" transform="rotate(-90 129.4 148.9)">R62</text>
<text x="133.3" y="148.9" transform="rotate(-90 133.3 148.9)">R64</text>
<text x="133.3" y="148.9" transform="rotate(-90 133.3 148.9)">0.1</text>
<text x="136.4" y="148.9" transform="rotate(-90 136.4 148.9)">C5</text>
<text x="160.6" y="144.5">Q8</text>
<text x="49.7" y="152.8">R/2 polarisation current</text>
<text x="88.7" y="151.3">Reduces the Q2 dissipation</text>
<text x="100.5" y="151.3">Reduces the Q2 dissipation</text>
<text x="129.4" y="155.9" transform="rotate(-90 129.4 155.9)">0.1</text>
<text x="132.5" y="155.9" transform="rotate(-90 132.5 155.9)">C3</text>
<text x="57.5" y="158.3" transform="rotate(-90 57.5 158.3)">R46</text>
<text x="59.9" y="159.8">150</text>
<text x="61.4" y="158.3" transform="rotate(-90 61.4 158.3)">R54</text>
<text x="63.8" y="159.8">Adjusts the current mirrorAdjusts the current mirror</text>
<text x="63.8" y="159.8">18meg150</text>
<text x="65.3" y="158.3" transform="rotate(-90 65.3 158.3)">R48</text>
<text x="69.2" y="158.3" transform="rotate(-90 69.2 158.3)">R56</text>
<text x="71.6" y="159.8">Adjusts the current mirror</text>
<text x="71.6" y="159.8">18meg150</text>
<text x="73.1" y="158.3" transform="rotate(-90 73.1 158.3)">R50</text>
<text x="77" y="158.3" transform="rotate(-90 77 158.3)">R58</text>
<text x="79.4" y="159.8">18meg150</text>
<text x="80.9" y="158.3" transform="rotate(-90 80.9 158.3)">R52</text>
<text x="86.4" y="158.3" transform="rotate(-90 86.4 158.3)">R60</text>
<text x="88.7" y="159.8">Adjusts the current mirror</text>
<text x="88.7" y="159.8">18meg</text>
<text x="99.4" y="158.3">Q6</text>
<text x="105.6" y="158.3">Q6</text>
<text x="109.5" y="158.3">Q6</text>
<text x="155.9" y="159.1">Values: Bass, HT, Diff, I Probe, HP</text>
<text x="101.2" y="167.7" transform="rotate(-90 101.2 167.7)">R30</text>
<text x="106.7" y="167.7" transform="rotate(-90 106.7 167.7)">R32</text>
<text x="110.6" y="167.7" transform="rotate(-90 110.6 167.7)">R34</text>
<text x="103.6" y="169.2">150</text>
<text x="103.6" y="169.2">Polarisation current mirror degen. slightly higher in config A</text>
<text x="109.1" y="169.2">150</text>
<text x="109.1" y="169.2">Polarisation current mirror degen</text>
<text x="113" y="169.2">150</text>
<text x="113" y="169.2">Polarisation current mirror degen</text>
<text x="233.2" y="169.2">Q1</text>
<text x="234.8" y="171.6">THAT3x0THAT3x0</text>
<text x="238.7" y="169.2">Q2</text>
<text x="243.4" y="169.2">Q3</text>
<text x="245" y="171.6">THAT3x0</text>
<text x="248.1" y="169.2">Q4</text>
<text x="249.6" y="171.6">THAT3x0</text>
<text x="252.8" y="169.2">Q5</text>
<text x="254.3" y="171.6">THAT3x0</text>
<text x="257.5" y="169.2">Q6</text>
<text x="259" y="171.6">THAT3x0</text>
</g>
<g font-size="1.1">
<text x="26.6" y="15">1</text>
<text x="42" y="15">2</text>
<text x="57.4" y="15">3</text>
<text x="72.7" y="15">4</text>
<text x="88.1" y="15">5</text>
<text x="103.5" y="15">6</text>
<text x="118.9" y="15">7</text>
<text x="134.2" y="15">8</text>
<text x="149.6" y="15">9</text>
<text x="164.7" y="15">10</text>
<text x="180.1" y="15">11</text>
<text x="195.4" y="15">12</text>
<text x="210.8" y="15">13</text>
<text x="226.2" y="15">14</text>
<text x="241.6" y="15">15</text>
<text x="256.9" y="15">16</text>
<text x="272.3" y="15">17</text>
<text x="19.7" y="19.4">L</text>
<text x="276.7" y="19.4">L</text>
<text x="19.6" y="34.7">K</text>
<text x="276.6" y="34.7">K</text>
<text x="111.2" y="41.5">+9V</text>
<text x="19.7" y="50">J</text>
<text x="276.7" y="50">J</text>
<text x="19.9" y="65.5">I</text>
<text x="276.8" y="65.5">I</text>
<text x="19.6" y="80.9">H</text>
<text x="127.6" y="82.9">+9V</text>
<text x="276.6" y="80.9">H</text>
<text x="93.8" y="86.4">1</text>
<text x="93.8" y="89.6">2</text>
<text x="93.8" y="92.7">3</text>
<text x="93.8" y="95.8">4</text>
<text x="217.4" y="90.7">+9V</text>
<text x="19.6" y="96.2">G</text>
<text x="80.9" y="100.2">-9V</text>
<text x="105.2" y="100.2">-9V</text>
<text x="276.5" y="96.2">G</text>
<text x="41.7" y="102.8">1</text>
<text x="41.7" y="106">2</text>
<text x="175.1" y="103.6">1</text>
<text x="175.1" y="106.7">2</text>
<text x="183" y="102.1">1</text>
<text x="183" y="105.2">2</text>
<text x="193.4" y="104.8">1</text>
<text x="195.8" y="105.2">IN</text>
<text x="197.8" y="106.7">GND</text>
<text x="200" y="105.2">OUT</text>
<text x="203.8" y="104.8">3</text>
<text x="19.7" y="111.6">F</text>
<text x="41.7" y="109.1">3</text>
<text x="41.7" y="112.2">4</text>
<text x="80.7" y="112.6">+9V</text>
<text x="105" y="112.6">+9V</text>
<text x="175.1" y="109.9">3</text>
<text x="175.1" y="113">4</text>
<text x="183" y="108.3">3</text>
<text x="183" y="111.4">4</text>
<text x="194.2" y="111.8">7912</text>
<text x="198.1" y="109.1">2</text>
<text x="199.7" y="109.1">7812</text>
<text x="217.6" y="109.5">-9V</text>
<text x="276.6" y="111.6">F</text>
<text x="53.2" y="119" transform="rotate(90 53.2 119)">1</text>
<text x="175.1" y="116.1">5</text>
<text x="183" y="114.5">5</text>
<text x="183" y="117.7">6</text>
<text x="192.8" y="114.2">2</text>
<text x="194.6" y="114.5">IN</text>
<text x="196.8" y="116.5">GND</text>
<text x="198.5" y="118.5">1</text>
<text x="199.2" y="114.5">OUT</text>
<text x="202.8" y="114.2">3</text>
<text x="53.2" y="124.3" transform="rotate(90 53.2 124.3)">2</text>
<text x="137.6" y="123.1">1</text>
<text x="161" y="121.3" transform="rotate(90 161 121.3)">1</text>
<text x="19.6" y="127">E</text>
<text x="127.8" y="129.8">-9V</text>
<text x="137.6" y="126.3">2</text>
<text x="137.6" y="129.4">3</text>
<text x="161" y="126.7" transform="rotate(90 161 126.7)">2</text>
<text x="276.6" y="127">E</text>
<text x="41.5" y="133.7" transform="rotate(-90 41.5 133.7)">2</text>
<text x="19.6" y="142.4">D</text>
<text x="36.4" y="142.3">-9V</text>
<text x="41.5" y="139" transform="rotate(-90 41.5 139)">1</text>
<text x="276.6" y="142.4">D</text>
<text x="19.6" y="157.7">C</text>
<text x="276.6" y="157.7">C</text>
<text x="19.6" y="173.1">B</text>
<text x="111.4" y="172">-9V</text>
<text x="231.1" y="169.6">11</text>
<text x="231.4" y="171.2">GND</text>
<text x="236.6" y="169.6">11</text>
<text x="236.8" y="171.2">GND</text>
<text x="241.3" y="169.6">11</text>
<text x="241.5" y="171.2">GND</text>
<text x="245.9" y="169.6">11</text>
<text x="246.2" y="171.2">GND</text>
<text x="250.6" y="169.6">11</text>
<text x="250.9" y="171.2">GND</text>
<text x="255.3" y="169.6">11</text>
<text x="255.6" y="171.2">GND</text>
<text x="276.6" y="173.1">B</text>
<text x="231.2" y="174.4">GND</text>
<text x="231.7" y="175.9">4</text>
<text x="236.7" y="174.4">GND</text>
<text x="237.1" y="175.9">4</text>
<text x="241.4" y="174.4">GND</text>
<text x="241.8" y="175.9">4</text>
<text x="246.1" y="174.4">GND</text>
<text x="246.5" y="175.9">4</text>
<text x="250.7" y="174.4">GND</text>
<text x="251.2" y="175.9">4</text>
<text x="255.4" y="174.4">GND</text>
<text x="255.9" y="175.9">4</text>
<text x="19.6" y="188.5">A</text>
<text x="217.6" y="191.1">FILE:</text>
<text x="217.6" y="188.7">TITLE</text>
<text x="245" y="191.1">REVISION:</text>
<text x="276.6" y="188.5">A</text>
<text x="26.6" y="195.4">1</text>
<text x="42" y="195.4">2</text>
<text x="57.4" y="195.4">3</text>
<text x="72.7" y="195.4">4</text>
<text x="88.1" y="195.4">5</text>
<text x="103.5" y="195.4">6</text>
<text x="118.9" y="195.4">7</text>
<text x="134.2" y="195.4">8</text>
<text x="149.6" y="195.4">9</text>
<text x="164.7" y="195.4">10</text>
<text x="180.1" y="195.4">11</text>
<text x="195.4" y="195.4">12</text>
<text x="210.8" y="195.4">13</text>
<text x="217.6" y="193.4">PAGE</text>
<text x="226.2" y="195.4">14</text>
<text x="230.9" y="193.4">OF</text>
<text x="241.6" y="195.4">15</text>
<text x="245" y="193.4">DRAWN BY:</text>
<text x="256.9" y="195.4">16</text>
<text x="272.3" y="195.4">17</text>
</g>
<g font-size=".8">
<text x="102.7" y="51.5">10</text>
<text x="108.1" y="51.5">12</text>
<text x="112.5" y="51.5">3</text>
<text x="103.1" y="57.8">8</text>
<text x="105.5" y="55.4">9</text>
<text x="108.2" y="57.8">14</text>
<text x="110.5" y="55.4">13</text>
<text x="112.5" y="57.8">1</text>
<text x="114.8" y="55.4">2</text>
<text x="55.9" y="64">2</text>
<text x="58.3" y="60.1">3</text>
<text x="63.8" y="64">13</text>
<text x="66.1" y="60.1">12</text>
<text x="71.6" y="64">6</text>
<text x="73.9" y="60.1">5</text>
<text x="79.4" y="64">9</text>
<text x="81.7" y="60.1">10</text>
<text x="157.5" y="65.7">2</text>
<text x="58.3" y="66.4">1</text>
<text x="60.9" y="68.7">5</text>
<text x="66.1" y="66.4">14</text>
<text x="73.9" y="66.3">7</text>
<text x="81.7" y="66.4">8</text>
<text x="154.4" y="68.1">1</text>
<text x="157.5" y="72">3</text>
<text x="60.9" y="74.9">7</text>
<text x="63.3" y="72.6">6</text>
<text x="84.8" y="75.1">2</text>
<text x="87.2" y="72.8">1</text>
<text x="99.6" y="72.8">14</text>
<text x="101.9" y="75.1">13</text>
<text x="74.7" y="83.5">5</text>
<text x="87.2" y="79">3</text>
<text x="99.5" y="79">12</text>
<text x="112.1" y="83.5">10</text>
<text x="72.3" y="87.4">6</text>
<text x="74.7" y="89.8">7</text>
<text x="112.5" y="89.8">8</text>
<text x="114.8" y="87.4">9</text>
<text x="38" y="125.1">1</text>
<text x="41.1" y="122.7">3</text>
<text x="72.3" y="125.1">2</text>
<text x="74.7" y="122.7">1</text>
<text x="112.1" y="122.7">14</text>
<text x="114.4" y="125.1">13</text>
<text x="149.7" y="123.5">1</text>
<text x="152.8" y="121.2">3</text>
<text x="41.1" y="129">2</text>
<text x="74.7" y="129">3</text>
<text x="112" y="129">12</text>
<text x="152.8" y="127.4">2</text>
<text x="60.9" y="137.6">1</text>
<text x="84.8" y="137.4">6</text>
<text x="87.2" y="133.5">5</text>
<text x="99.6" y="133.5">10</text>
<text x="102.3" y="137.4">9</text>
<text x="60.9" y="143.8">3</text>
<text x="63.3" y="139.9">2</text>
<text x="87.2" y="139.8">7</text>
<text x="100" y="139.8">8</text>
<text x="157.5" y="140.6">3</text>
<text x="55.9" y="148.5">9</text>
<text x="58.3" y="146.2">8</text>
<text x="63.8" y="148.5">6</text>
<text x="66.1" y="146.2">7</text>
<text x="71.6" y="148.5">2</text>
<text x="73.9" y="146.2">1</text>
<text x="79.4" y="148.5">13</text>
<text x="81.7" y="146.2">14</text>
<text x="154.4" y="144.5">1</text>
<text x="157.7" y="146.9">2</text>
<text x="58.3" y="152.4">10</text>
<text x="66.1" y="152.4">5</text>
<text x="73.9" y="152.4">3</text>
<text x="81.7" y="152.4">12</text>
<text x="102.7" y="155.6">14</text>
<text x="108.6" y="155.6">8</text>
<text x="112.5" y="155.6">7</text>
<text x="102.7" y="161.8">12</text>
<text x="105" y="157.9">13</text>
<text x="108.1" y="161.8">10</text>
<text x="110.9" y="157.9">9</text>
<text x="112.5" y="161.8">5</text>
<text x="114.8" y="157.9">6</text>
</g>
</svg>
